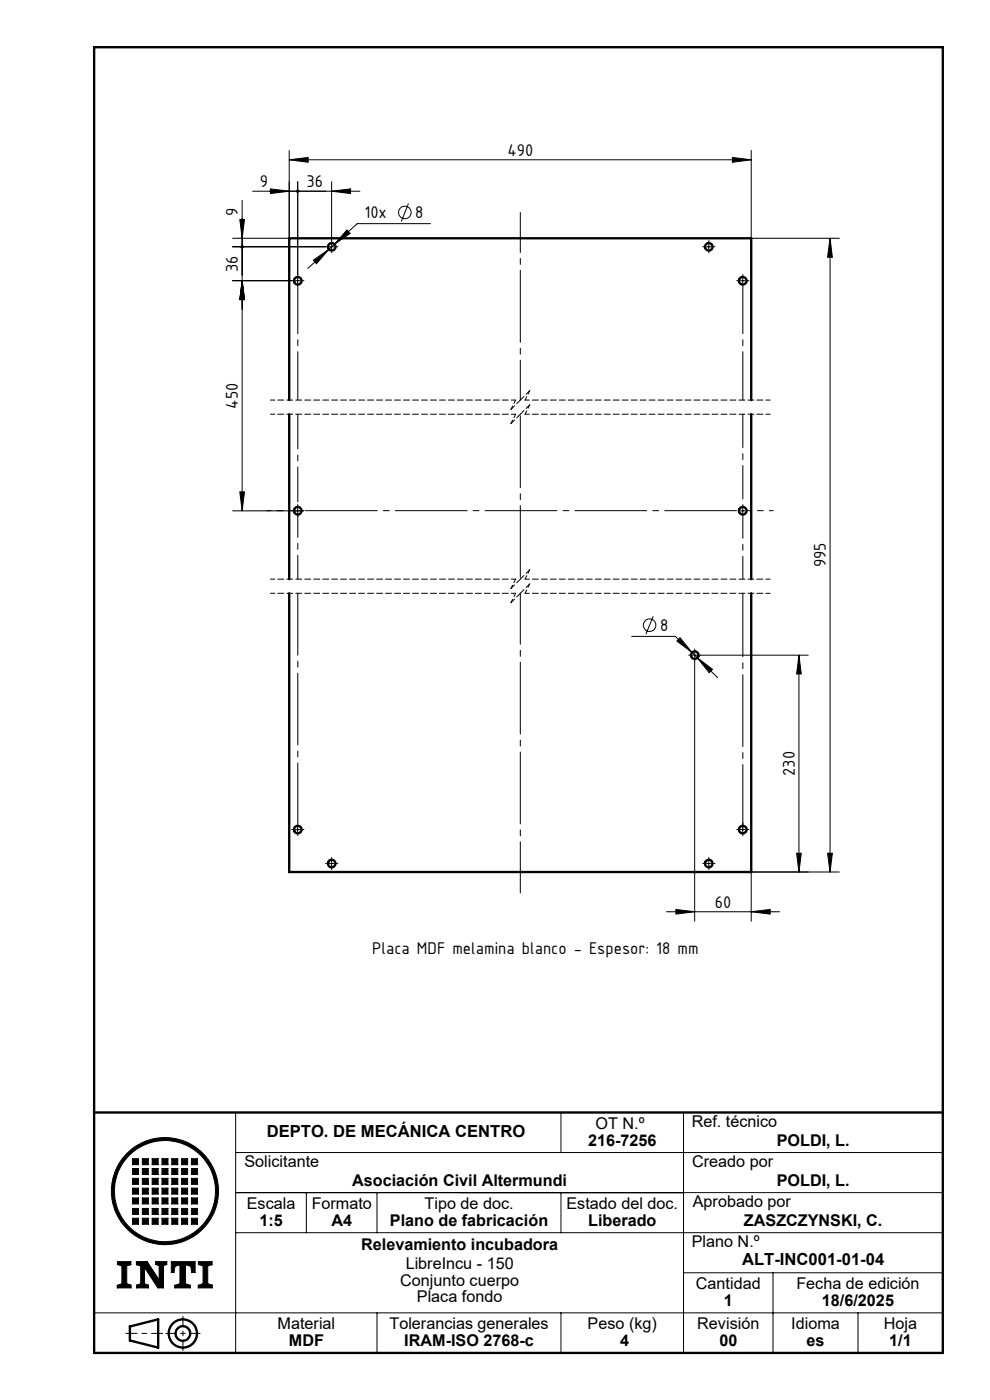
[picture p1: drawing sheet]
<svg xmlns="http://www.w3.org/2000/svg" width="210mm" height="297mm" viewBox="0 0 210 297" stroke-linecap="round" stroke-linejoin="round" font-family="sans-serif">
<g fill="none" stroke="#000" stroke-width=".21">
<path d="M61.3 33.9l4.1-.5v1zM61.3 31.9v18.6h-11.9M61.3 33.9h98M63.1 38.6v19.7M70.3 38.6v12.4M155.4 33.4l3.9 .5-3.9 .5zM159.3 31.9v18.6h18.7M49.4 52.3h19.6M49.4 59.5h12.4M50.9 46.6h1l-.5 3.9zM51.4 59.5l.5 4.1h-1zM51.4 42.5v65.9"/>
<path d="M53.6 40.6h22.7M57.4 40.1l3.9 .5-3.9 .5zM62.7 59.5h.9M63.1 59.1v1M66.5 55.2l3.2-2.3-2.6 3zM69.7 52.9l-4.4 4M69.8 52.3h1M70.3 40.6l4.1-.5v1zM70.3 51.9v1M73.6 48.8l.7 .7-3.4 2.3zM86.6 43.2l-1.5 3.8M91.3 47.4h-15.5l-6.1 5.5"/>
<path d="M149.9 52.3h.9M150.4 51.9v1M157.1 59.5h.9M157.6 59.1v1M176.1 50.5l.5 4.1h-1.1zM176.1 50.5v134.5M49.4 108.4h15.1M50.9 104.3h1l-.5 4.1zM63.1 107.8v1.1M157.1 108.4h.9M157.6 107.8v1.1M134 135h9.3l3.5 3.4"/>
<path d="M138.6 130.7l-1.6 3.8M144.3 135.3l2.5 3.1-3.2-2.4zM146.8 138.4l1.1 1.2M146.9 139h.9M147.4 138.5v1M147.9 139.6l3.2 2.4-.7 .7zM147.9 139.6l4.3 4.2M148.7 139h22.8M169.5 139l.5 4h-1zM169.5 139v46M147.4 140.3v55.1M62.7 176h.9"/>
<path d="M63.1 175.5v1M157.1 176h.9M157.6 175.5v1M69.8 183.2h1M70.3 182.7v1M141.4 193.4h23.9M143.4 192.9l4 .5-4 .5zM149.9 183.2h.9M150.4 182.7v1M159.3 193.4l4.1-.5v1zM169 181h1l-.5 4zM175.5 181h1.1l-.5 4z"/>
<path d="M178 185h-18.7v10.4M20 236v51M50 236v51M119 236v8.5M149.2 236h-4.2v51M28.1 245.8h1.3v1.3h-1.3zM28.1 247.9h1.3v1.3h-1.3zM28.1 250h1.3v1.2h-1.3zM28.1 252.1h1.3v1.2h-1.3zM28.1 254.1h1.3v1.3h-1.3zM28.1 256.4h1.3v1.2h-1.3zM28.1 258.4h1.3v1.3h-1.3z"/>
<path d="M30.2 245.8h1.3v1.3h-1.3zM30.2 247.9h1.3v1.3h-1.3zM30.2 250h1.3v1.2h-1.3zM30.2 252.1h1.3v1.2h-1.3zM30.2 254.1h1.3v1.3h-1.3zM30.2 256.4h1.3v1.2h-1.3zM30.2 258.4h1.3v1.3h-1.3zM32.3 245.8h1.2v1.3h-1.2zM32.3 247.9h1.2v1.3h-1.2zM32.3 250h1.2v1.2h-1.2zM32.3 252.1h1.2v1.2h-1.2zM32.3 254.1h1.2v1.3h-1.2z"/>
<path d="M32.3 256.4h1.2v1.2h-1.2zM32.3 258.4h1.2v1.3h-1.2zM34.4 245.8h1.2v1.3h-1.2zM34.4 247.9h1.2v1.3h-1.2zM34.4 250h1.2v1.2h-1.2zM34.4 252.1h1.2v1.2h-1.2zM34.4 254.1h1.2v1.3h-1.2zM34.4 256.4h1.2v1.2h-1.2zM34.4 258.4h1.2v1.3h-1.2zM36.4 245.8h1.3v1.3h-1.3zM36.4 247.9h1.3v1.3h-1.3zM36.4 250h1.3v1.2h-1.3z"/>
<path d="M36.4 252.1h1.3v1.2h-1.3zM36.4 254.1h1.3v1.3h-1.3zM36.4 256.4h1.3v1.2h-1.3zM36.4 258.4h1.3v1.3h-1.3zM38.5 245.8h1.3v1.3h-1.3zM38.5 247.9h1.3v1.3h-1.3zM38.5 250h1.3v1.2h-1.3zM38.5 252.1h1.3v1.2h-1.3zM38.5 254.1h1.3v1.3h-1.3zM38.5 256.4h1.3v1.2h-1.3zM38.5 258.4h1.3v1.3h-1.3zM40.6 245.8h1.3v1.3h-1.3z"/>
<path d="M40.6 247.9h1.3v1.3h-1.3zM40.6 250h1.3v1.2h-1.3zM40.6 252.1h1.3v1.2h-1.3zM40.6 254.1h1.3v1.3h-1.3zM40.6 256.4h1.3v1.2h-1.3zM40.6 258.4h1.3v1.3h-1.3zM50 253h150M50 244.5h150M65 253v8.5M80 253v8.5M119 253v8.5M20 278.5h180"/>
<path d="M24.9 267.6h2.9v.7l-.9 .2v3.8l.9 .3v.6h-2.9v-.5l1-.4v-3.8l-1-.2zM28.9 267.6h2.3l2.6 3.9v-3l-.8-.3v-.6h2.4v.6l-.7 .3v4.7h-1.2l-2.8-4.3v3.4l.8 .3v.6h-2.5v-.6l.8-.3v-3.8l-.9-.2zM36.3 267.6h5.1v2.3h-.7l-.2-1.3-1.2-.3v4l1.1 .4v.5h-3.3v-.5l1.1-.4v-4l-1.1 .3-.2 1.3h-.6zM42.1 267.6h2.9v.7l-.9 .2v3.8l.9 .3v.6h-2.9v-.5l1-.4v-3.8l-1-.2zM50 261.5h150M80 278.5v8.5M119 278.5v8.5M145 270h55M164 270v17M182 278.5v8.5"/>
<circle cx="85.9" cy="45.1" r="1.33"/>
<circle cx="137.8" cy="132.6" r="1.33"/>
<circle cx="35" cy="252.7" r="11.4"/>
<circle cx="35" cy="252.7" r="10.7"/>
</g>
<g fill="none" stroke="#000" stroke-width=".5">
<path d="M20 10h180v277h-180zM61.3 84.9v-34.4h98v34.4M61.3 87.9v35M159.3 87.9v35M61.3 125.9v59.1h98v-59.1M20 236h180M27.6 281.4l5.9-1.5v6l-5.9-1.5z"/>
<circle cx="63.2" cy="59.6" r=".8"/>
<circle cx="70.4" cy="52.4" r=".8"/>
<circle cx="150.4" cy="52.4" r=".81"/>
<circle cx="157.6" cy="59.6" r=".81"/>
<circle cx="63.2" cy="108.3" r=".8"/>
<circle cx="157.6" cy="108.4" r=".81"/>
<circle cx="147.4" cy="139" r=".8"/>
<circle cx="63.2" cy="176" r=".79"/>
<circle cx="157.6" cy="176" r=".81"/>
<circle cx="70.4" cy="183.2" r=".79"/>
<circle cx="150.3" cy="183.2" r=".8"/>
<circle cx="38.8" cy="282.9" r="3"/>
<circle cx="38.8" cy="282.9" r="1.55"/>
</g>
<path d="M26.7 282.9h7.8" fill="none" stroke="#000" stroke-width=".21" stroke-dasharray="6.1 1 1 1" stroke-dashoffset="3.7"/>
<path d="M38.8 279.2v7.3M35.2 282.9h7.2" fill="none" stroke="#000" stroke-width=".21" stroke-dasharray="6.1 1 1 1" stroke-dashoffset="4"/>
<g fill="#000">
<path d="M24.9 267.6v.7l1 .2v3.8l-1 .4v.5h2.9v-.6l-.9-.3v-3.8l.9-.2v-.7zM36.3 267.6v2.3h.6l.2-1.3 1.1-.3v4l-1.1 .4v.5h3.3v-.5l-1.1-.4v-4l1.2 .3 .2 1.3h.7v-2.3zM42.1 267.6v.7l1 .2v3.8l-1 .4v.5h2.9v-.6l-.9-.3v-3.8l.9-.2v-.7zM28.1 258.4v1.3h1.3v-1.3zM30.2 258.4v1.3h1.3v-1.3zM32.3 258.4v1.3h1.2v-1.3zM34.4 258.4v1.3h1.2v-1.3zM36.4 258.4v1.3h1.3v-1.3zM38.5 258.4v1.3h1.3v-1.3zM40.6 258.4v1.3h1.3v-1.3zM40.6 256.4v1.2h1.3v-1.2zM40.6 254.1v1.3h1.3v-1.3zM38.5 254.1v1.3h1.3v-1.3zM38.5 256.4v1.2h1.3v-1.2zM36.4 256.4v1.2h1.3v-1.2zM36.4 254.1v1.3h1.3v-1.3zM34.4 254.1v1.3h1.2v-1.3zM34.4 256.4v1.2h1.2v-1.2zM32.3 256.4v1.2h1.2v-1.2zM32.3 254.1v1.3h1.2v-1.3zM30.2 254.1v1.3h1.3v-1.3zM30.2 256.4v1.2h1.3v-1.2zM28.1 256.4v1.2h1.3v-1.2zM28.1 254.1v1.3h1.3v-1.3zM28.1 252.1v1.2h1.3v-1.2zM30.2 252.1v1.2h1.3v-1.2zM32.3 252.1v1.2h1.2v-1.2zM34.4 252.1v1.2h1.2v-1.2zM36.4 252.1v1.2h1.3v-1.2zM38.5 252.1v1.2h1.3v-1.2zM40.6 252.1v1.2h1.3v-1.2zM40.6 250v1.2h1.3v-1.2zM38.5 250v1.2h1.3v-1.2zM36.4 250v1.2h1.3v-1.2zM34.4 250v1.2h1.2v-1.2zM32.3 250v1.2h1.2v-1.2zM30.2 250v1.2h1.3v-1.2zM28.1 250v1.2h1.3v-1.2zM28.1 247.9v1.3h1.3v-1.3zM30.2 247.9v1.3h1.3v-1.3zM32.3 247.9v1.3h1.2v-1.3zM34.4 247.9v1.3h1.2v-1.3zM36.4 247.9v1.3h1.3v-1.3zM38.5 247.9v1.3h1.3v-1.3zM40.6 247.9v1.3h1.3v-1.3zM40.6 245.8v1.3h1.3v-1.3zM38.5 245.8v1.3h1.3v-1.3zM36.4 245.8v1.3h1.3v-1.3zM34.4 245.8v1.3h1.2v-1.3zM32.3 245.8v1.3h1.2v-1.3zM30.2 245.8v1.3h1.3v-1.3zM28.1 245.8v1.3h1.3v-1.3zM24.3 252.7a10.7 10.7 0 0 1 21.4 0 10.7 10.7 0 0 1-21.4 0zM23.6 252.7a11.4 11.4 0 0 0 22.8 0 11.4 11.4 0 0 0-22.8 0z" fill-rule="evenodd"/>
<path d="M28.9 267.6h2.3l2.6 3.9v-3l-.8-.3v-.6h2.4v.6l-.7 .3v4.7h-1.2l-2.8-4.3v3.4l.8 .3v.6h-2.5v-.6l.8-.3v-3.8l-.9-.2z" fill-rule="evenodd"/>
</g>
<g fill="none" stroke="#000" stroke-width=".21" stroke-dasharray="15.2 1.3 1.3 1.3">
<path d="M62.2 59.5h-.3M63.2 58.5v-.3M64.2 59.5h.3M69.4 52.3h-.3M70.4 51.3v-.3M70.4 53.3v.3M71.4 52.3h.3M149.4 52.3h-.3M150.4 51.3v-.3M150.4 53.3v.3M151.4 52.3h.3M156.6 59.5h-.3"/>
<path d="M157.6 58.5v-.3M158.6 59.5h.3M63.2 107.3v-.3M63.2 109.3v.3M64.2 108.3h.3M157.6 107.3v-.3M146.4 139h-.3M147.4 138v-.3M147.4 140v.3M148.4 139h.3M62.2 176h-.3M63.2 177v.3"/>
<path d="M64.2 176h.3M156.6 176h-.3M157.6 175v-.5M157.6 177v.3M158.6 176h.3M69.4 183.2h-.3M70.4 182.2v-.3M70.4 184.2v.3M71.4 183.2h.3M149.4 183.2h-.3M150.4 182.2v-.3M150.4 184.2v.3"/>
<path d="M151.4 183.2h.3"/>
</g>
<path d="M63.2 175v-49.1" fill="none" stroke="#000" stroke-width=".21" stroke-dasharray="15.2 1.3 1.3 1.3" stroke-dashoffset="2.1"/>
<path d="M63.2 122.9v-14" fill="none" stroke="#000" stroke-width=".21" stroke-dasharray="15.2 1.3 1.3 1.3" stroke-dashoffset="10.2"/>
<path d="M62.2 108.3h-5.6M158.6 108.3h5.4" fill="none" stroke="#000" stroke-width=".21" stroke-dasharray="15.2 1.3 1.3 1.3" stroke-dashoffset="14.4"/>
<path d="M63.2 87.9v18.5" fill="none" stroke="#000" stroke-width=".21" stroke-dasharray="15.2 1.3 1.3 1.3" stroke-dashoffset="7.9"/>
<path d="M63.2 60.5v24.4M157.6 60.5v24.4" fill="none" stroke="#000" stroke-width=".21" stroke-dasharray="15.2 1.3 1.3 1.3" stroke-dashoffset="5"/>
<path d="M157.6 125.9v49.8" fill="none" stroke="#000" stroke-width=".21" stroke-dasharray="15.2 1.3 1.3 1.3" stroke-dashoffset="1.8"/>
<path d="M156.6 108.3h-92.1M110.4 122.9v-35" fill="none" stroke="#000" stroke-width=".21" stroke-dasharray="15.2 1.3 1.3 1.3" stroke-dashoffset="-.3"/>
<path d="M157.6 109.3v13.6" fill="none" stroke="#000" stroke-width=".21" stroke-dasharray="15.2 1.3 1.3 1.3" stroke-dashoffset="10.4"/>
<path d="M157.6 87.9v18" fill="none" stroke="#000" stroke-width=".21" stroke-dasharray="15.2 1.3 1.3 1.3" stroke-dashoffset="8.2"/>
<path d="M110.4 189.4v-63.5" fill="none" stroke="#000" stroke-width=".21" stroke-dasharray="15.2 1.3 1.3 1.3" stroke-dashoffset="4.4"/>
<path d="M110.4 84.9v-39.8" fill="none" stroke="#000" stroke-width=".21" stroke-dasharray="15.2 1.3 1.3 1.3" stroke-dashoffset="6.8"/>
<path d="M109.4 87.9h-52M109.4 84.9h-52M163.4 87.9h-52M163.4 84.9h-52M109.4 125.9h-52M109.4 122.9h-52M163.4 125.9h-52M163.4 122.9h-52" fill="none" stroke="#000" stroke-width=".21" stroke-dasharray="1.3 .6" stroke-dashoffset=".4"/>
<path d="M108.4 89.9l1-2M108.4 86.9l1-2M111.4 87.9l1-2M111.4 84.9l1-2M108.4 127.9l1-2M108.4 124.9l1-2M111.4 125.9l1-2M111.4 122.9l1-2" fill="none" stroke="#000" stroke-width=".21" stroke-dasharray="1.3 .6" stroke-dashoffset=".5"/>
<path d="M110.4 87.9l-2 2M110.4 84.9l-2 2M112.4 85.9l-2 2M112.4 82.9l-2 2M110.4 125.9l-2 2M110.4 122.9l-2 2M112.4 123.9l-2 2M112.4 120.9l-2 2" fill="none" stroke="#000" stroke-width=".21" stroke-dasharray="1.3 .6" stroke-dashoffset=".2"/>
<g fill="#000">
<path d="M61.3 33.9l4.1-.5v1zM155.4 33.4l3.9 .5-3.9 .5zM147.9 139.6l2.5 3.1 .7-.7zM144.3 135.3l-.7 .7 3.2 2.4zM62.9 40.4a.33 .33 0 0 0 .2 .5 .33 .33 0 0 0 .4-.3h-.4h.4l-.1-.2a.3 .3 0 0 0-.5 0zM70.3 40.6l4.1-.5v1zM66.5 55.2l.6 .7 2.6-3zM73.6 48.8l-2.7 3 3.4-2.3z"/>
<path d="M62.9 40.3l-.1 .3h.3h-.3a.33 .33 0 0 0 .5 .2 .33 .33 0 0 0 .1-.5 .33 .33 0 0 0-.5 0zM57.4 40.1l3.9 .5-3.9 .5z"/>
<path d="M176.1 50.5l.5 4.1h-1.1zM175.5 181h1.1l-.5 4zM51.4 59.5l.5 4.1h-1zM50.9 104.3h1l-.5 4.1zM51.1 52.1v.5l.3 .1v-.4v.4a.34 .34 0 0 0 .2-.5 .34 .34 0 0 0-.5-.1zM51.4 59.5l.5 4.1h-1zM50.9 46.6h1l-.5 3.9zM51.1 52.1a.33 .33 0 0 0 0 .5 .33 .33 0 0 0 .5-.1 .33 .33 0 0 0-.2-.5v.3v-.3z"/>
<path d="M143.4 192.9l4 .5-4 .5zM159.3 193.4l4.1-.5v1z"/>
<path d="M169 181h1l-.5 4zM169.5 139l.5 4h-1z"/>
</g>
<g font-size="3.9">
<text x="107.6" y="33">490</text>
<text x="55.1" y="39.6">9</text>
<text x="65" y="39.6">36</text>
<text x="50.5" y="45.7" transform="rotate(-90 50.5 45.7)">9</text>
<text x="77.3" y="46.3">10x</text>
<text x="88.1" y="46.3">8</text>
<text x="50.5" y="57.7" transform="rotate(-90 50.5 57.7)">36</text>
<text x="50.5" y="86.7" transform="rotate(-90 50.5 86.7)">450</text>
<text x="175.2" y="120.4" transform="rotate(-90 175.2 120.4)">995</text>
<text x="140" y="133.8">8</text>
<text x="168.6" y="164.6" transform="rotate(-90 168.6 164.6)">230</text>
<text x="151.6" y="192.5">60</text>
<text x="78.9" y="202.4">Placa MDF melamina blanco - Espesor: 18 mm</text>
</g>
<g font-size="3.5">
<text x="56.6" y="241.2">DEPTO. DE MECÁNICA CENTRO</text>
<text x="157.4" y="268.5">ALT-INC001-01-04</text>
</g>
<g font-size="3.4">
<text x="126.3" y="239.5">OT N.º</text>
<text x="146.7" y="239.1">Ref. técnico</text>
<text x="124.8" y="243">216-7256</text>
<text x="164.8" y="243">POLDI, L.</text>
<text x="51.9" y="247.5">Solicitante</text>
<text x="74.7" y="251.6">Asociación Civil Altermundi</text>
<text x="146.8" y="247.5">Creado por</text>
<text x="164.8" y="251.6">POLDI, L.</text>
<text x="52.4" y="256.5">Escala</text>
<text x="66.1" y="256.5">Formato</text>
<text x="90" y="256.5">Tipo de doc.</text>
<text x="120.2" y="256.5">Estado del doc.</text>
<text x="147" y="256">Aprobado por</text>
<text x="55" y="260">1:5</text>
<text x="70.3" y="260">A4</text>
<text x="82.7" y="260">Plano de fabricación</text>
<text x="124.8" y="260">Liberado</text>
<text x="157.8" y="260">ZASZCZYNSKI, C.</text>
<text x="76.6" y="265.1">Relevamiento incubadora</text>
<text x="86.1" y="269.3">LibreIncu - 150</text>
<text x="146.7" y="264.5">Plano N.º</text>
<text x="84.9" y="272.8">Conjunto cuerpo</text>
<text x="147.6" y="273.5">Cantidad</text>
<text x="168.9" y="273.5">Fecha de edición</text>
<text x="58.9" y="282">Material</text>
<text x="82.6" y="282">Tolerancias generales</text>
<text x="88.4" y="276.3">Placa fondo</text>
<text x="124.6" y="282">Peso (kg)</text>
<text x="147.9" y="282">Revisión</text>
<text x="153.5" y="277">1</text>
<text x="167.8" y="282">Idioma</text>
<text x="174.4" y="277">18/6/2025</text>
<text x="187.5" y="282">Hoja</text>
<text x="61.3" y="285.5">MDF</text>
<text x="85.8" y="285.5">IRAM-ISO 2768-c</text>
<text x="131.5" y="285.5">4</text>
<text x="152.6" y="285.5">00</text>
<text x="171.1" y="285.5">es</text>
<text x="188.6" y="285.5">1/1</text>
</g>
</svg>
